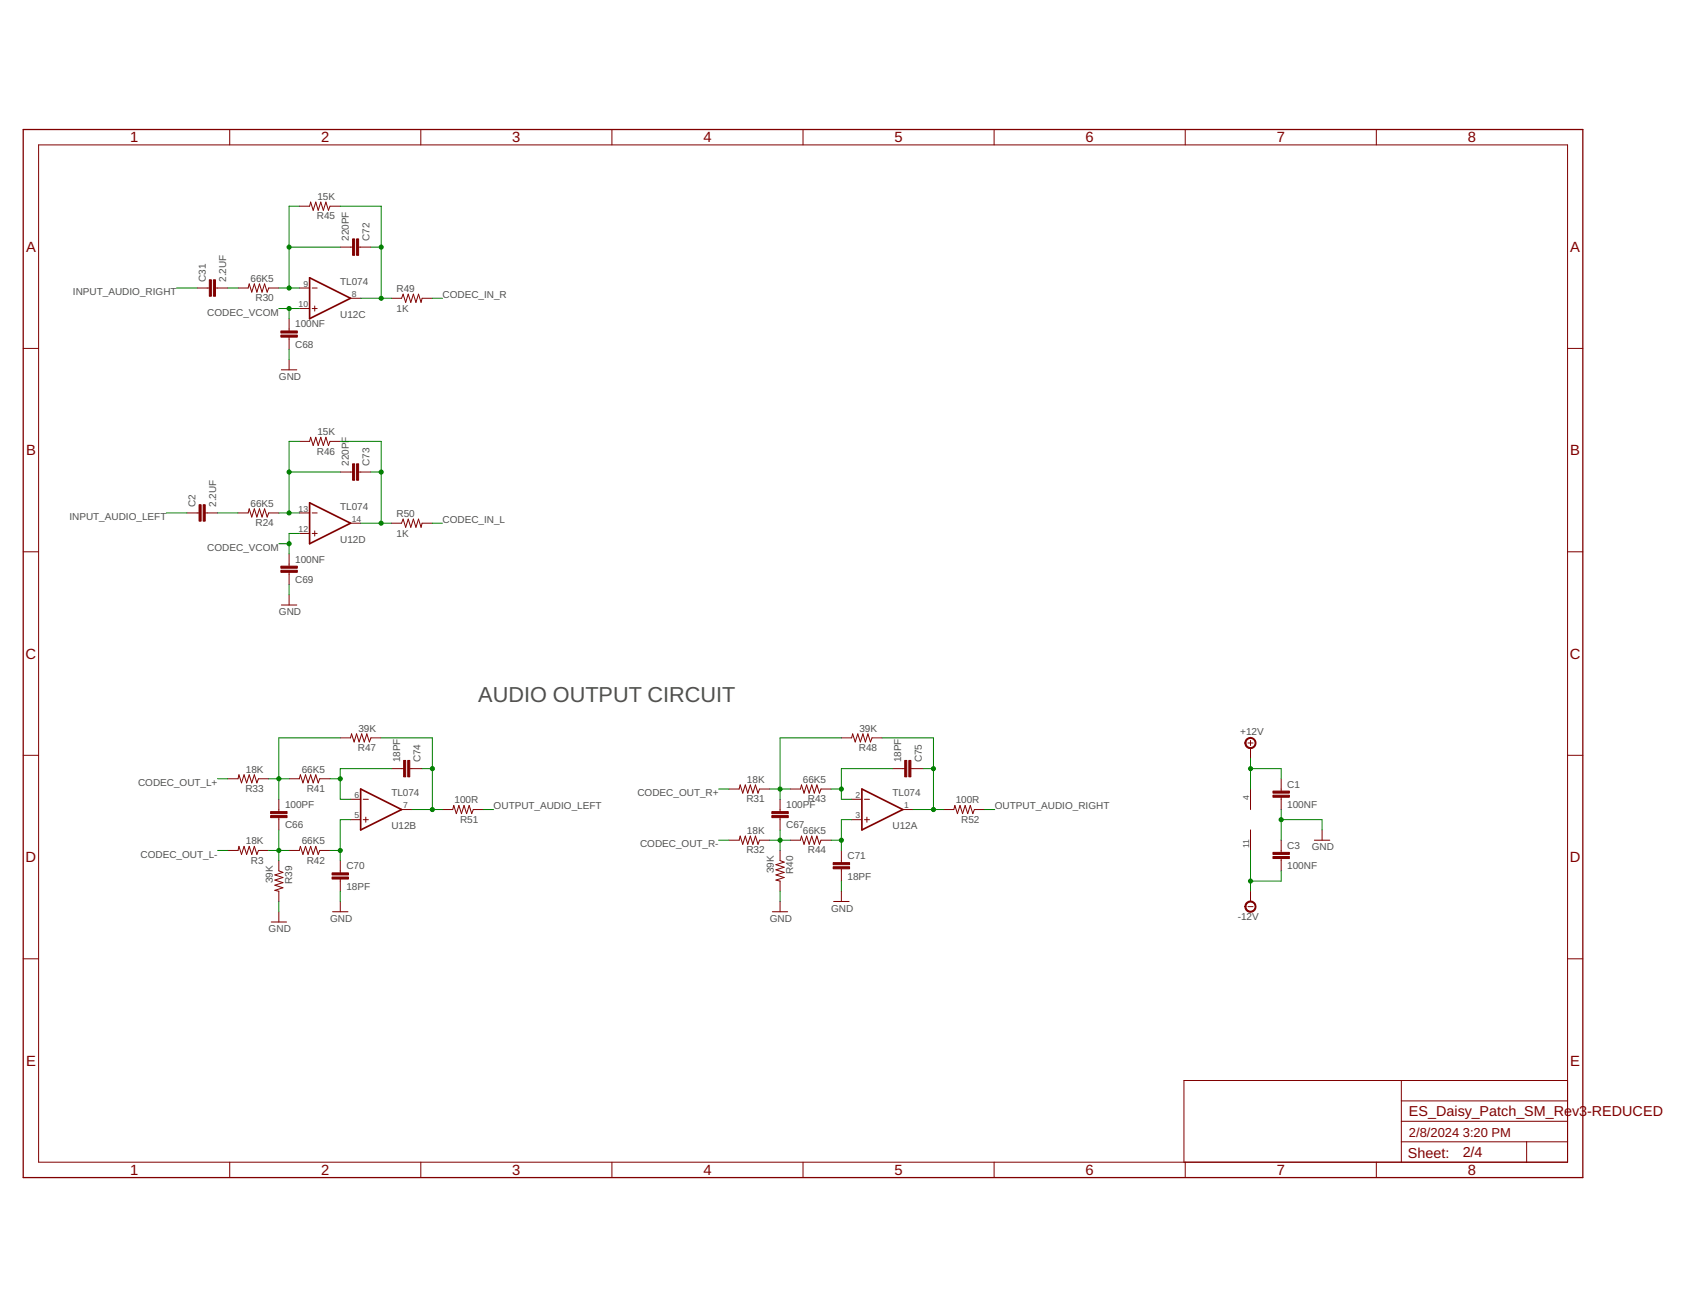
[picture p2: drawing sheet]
<svg xmlns="http://www.w3.org/2000/svg" width="279mm" height="216mm" viewBox="0 0 279 216" stroke-linecap="round" stroke-linejoin="round" font-family="sans-serif">
<g fill="none" stroke="#800000" stroke-width=".17">
<path d="M6.4 23.9h252.3v167.9h-252.3zM37.9 21.4v2.5M49.4 34h1.7l.2-.6 .4 1.3 .4-1.3 .4 1.3 .4-1.3 .5 1.3 .4-1.3 .4 1.3 .3-.7h1.7M69.4 21.4v2.5M101 21.4v2.5M132.5 21.4v2.5M164.1 21.4v2.5M195.6 21.4v2.5M227.1 21.4v2.5M3.8 57.5h2.6M32.5 47.5h2M35.6 47.5h2"/>
<path d="M39.3 47.5h1.7l.1-.6 .5 1.3 .4-1.3 .4 1.3 .4-1.3 .4 1.3 .5-1.3 .4 1.3 .2-.7h1.7M47.7 52.6v2M47.7 55.6v2.1M47.7 59.4v1.6M49.4 47.5h1.7M49.4 50.9h1.7M51.5 47.5h.8M51.5 50.9h.8M51.9 50.5v.9M56.2 40.8h2M57.8 49.2h1.7M59.2 40.8h2"/>
<path d="M64.6 49.2h1.7l.2-.6 .5 1.3 .4-1.3 .4 1.3 .4-1.3 .4 1.3 .5-1.3 .4 1.3 .2-.7h1.7M258.7 57.5h2.5M46.4 61h2.6M49.4 72.9h1.7l.2-.7 .4 1.3 .4-1.3 .4 1.3 .4-1.3 .5 1.3 .4-1.3 .4 1.3 .3-.6h1.7M56.2 77.9h2M59.2 77.9h2M3.8 91.1h2.6M30.8 84.7h2.1M33.9 84.7h2M39.3 84.7h1.7l.1-.7 .5 1.3 .4-1.3 .4 1.3 .4-1.3 .4 1.3 .5-1.3 .4 1.3 .2-.6h1.7M46.4 99.9h2.6M47.7 91.4v2.1"/>
<path d="M47.7 94.5v2M47.7 98.2v1.7M49.4 84.7h1.7M49.4 88.1h1.7M51.5 84.7h.8M51.5 88.1h.8M51.9 87.6v.9M57.8 86.4h1.7M64.6 86.4h1.7l.2-.7 .5 1.3 .4-1.3 .4 1.3 .4-1.3 .4 1.3 .5-1.3 .4 1.3 .2-.6h1.7M258.7 91.1h2.5M3.8 124.7h2.6M37.6 128.5h1.7l.1-.6 .5 1.3 .4-1.3 .4 1.3 .4-1.3 .5 1.3 .4-1.3 .4 1.3 .3-.7h1.6"/>
<path d="M46 131.9v2.1M46 135v2M47.7 128.5h1.7l.2-.6 .4 1.3 .4-1.3 .4 1.3 .5-1.3 .4 1.3 .4-1.3 .4 1.3 .3-.7h1.7M56.2 121.8h1.6l.2-.7 .4 1.4 .4-1.4 .5 1.4 .4-1.4 .4 1.4 .4-1.4 .5 1.4 .2-.7h1.7M57.8 135.3h1.7M57.8 131.9h1.7M59.9 135.3h.9M59.9 131.9h.9M60.4 134.9v.8M64.6 126.9h2M66.3 133.6h1.7M67.6 126.9h2.1"/>
<path d="M73 133.6h1.7l.2-.7 .4 1.4 .4-1.4 .5 1.4 .4-1.4 .4 1.4 .4-1.4 .5 1.4 .2-.7h1.7M120.3 130.2h1.7l.2-.6 .4 1.3 .4-1.3 .4 1.3 .4-1.3 .4 1.3 .5-1.3 .4 1.3 .2-.7h1.7M120.3 138.7h1.7l.2-.7 .4 1.4 .4-1.4 .4 1.4 .4-1.4 .4 1.4 .5-1.4 .4 1.4 .2-.7h1.7M128.7 131.9v2.1M128.7 135v2M130.4 130.2h1.7l.2-.6 .4 1.3 .4-1.3 .4 1.3 .5-1.3 .4 1.3 .4-1.3 .4 1.3 .3-.7h1.7M130.4 138.7h1.7l.2-.7 .4 1.4 .4-1.4 .4 1.4 .5-1.4 .4 1.4 .4-1.4 .4 1.4 .3-.7h1.7M138.9 121.8h1.6l.2-.7 .4 1.4 .5-1.4 .4 1.4 .4-1.4 .4 1.4 .4-1.4 .5 1.4 .2-.7h1.7M140.5 135.3h1.7M140.5 131.9h1.7M142.7 135.3h.8M142.7 131.9h.8"/>
<path d="M143.1 134.9v.8M147.3 126.9h2M149 133.6h1.7M150.3 126.9h2.1M155.7 133.6h1.7l.2-.7 .4 1.4 .4-1.4 .5 1.4 .4-1.4 .4 1.4 .4-1.4 .4 1.4 .3-.7h1.7M206 122.6h.8M206.4 122.2v.9M206.4 123.5v1.7M206.4 130.2v3.4M206.4 137v3.4M211.4 128.5v2.1M211.4 131.6v2"/>
<path d="M211.4 138.7v2M216.9 138.7h2.6M218.2 137v1.7M258.7 124.7h2.5M3.8 158.3h2.6M37.6 140.4h1.7l.1-.7 .5 1.3 .4-1.3 .4 1.3 .4-1.3 .5 1.3 .4-1.3 .4 1.3 .3-.6h1.6M44.8 152.2h2.5M46 142v1.7l.7 .3-1.3 .4 1.3 .4-1.3 .5 1.3 .4-1.3 .4 1.3 .4-1.3 .5 .6 .1v1.7M46 150.5v1.7M47.7 140.4h1.7l.2-.7 .4 1.3 .4-1.3 .4 1.3 .5-1.3 .4 1.3 .4-1.3 .4 1.3 .3-.6h1.7M54.9 150.5h2.5M56.2 142v2.1"/>
<path d="M56.2 145.1v2M56.2 148.8v1.7M127.5 150.5h2.5M128.7 140.4v1.6l.7 .3-1.3 .4 1.3 .5-1.3 .4 1.3 .4-1.3 .4 1.3 .4-1.3 .5 .6 .1v1.7M128.7 148.8v1.7M137.6 148.8h2.5M138.9 140.4v2M138.9 143.4v2M138.9 147.1v1.7M206 149.6h.8M206.4 147.1v1.7M211.4 141.7v2"/>
<path d="M258.7 158.3h2.5M231.3 178.4v13.4M258.7 178.4h-63.3v13.4M37.9 191.8v2.6M69.4 191.8v2.6M101 191.8v2.6M132.5 191.8v2.6M164.1 191.8v2.6M195.6 191.8v2.6M227.1 191.8v2.6M231.3 188.5h27.4M231.3 185.1h27.4"/>
<path d="M231.3 181.7h27.4M251.9 188.5v3.3"/>
</g>
<path d="M3.8 21.4h257.4v173h-257.4z" fill="none" stroke="#800000" stroke-width=".21"/>
<g fill="#800000" stroke="#800000" stroke-width=".17">
<path d="M210.1 131.3h2.7v.3h-2.7z"/>
<path d="M210.1 130.6h2.7v.3h-2.7z"/>
<path d="M58.2 39.4h.3v2.7h-.3z"/>
<path d="M58.8 39.4h.4v2.7h-.4z"/>
<path d="M46.4 54.6h2.7v.4h-2.7z"/>
<path d="M46.4 55.3h2.7v.3h-2.7z"/>
<path d="M35.2 46.2h.4v2.7h-.4z"/>
<path d="M34.5 46.2h.4v2.7h-.4z"/>
<path d="M58.2 76.6h.3v2.7h-.3z"/>
<path d="M58.8 76.6h.4v2.7h-.4z"/>
<path d="M46.4 93.5h2.7v.3h-2.7z"/>
<path d="M46.4 94.1h2.7v.4h-2.7z"/>
<path d="M33.5 83.3h.4v2.7h-.4z"/>
<path d="M32.9 83.3h.3v2.7h-.3z"/>
<path d="M44.7 134h2.7v.3h-2.7z"/>
<path d="M44.7 134.6h2.7v.4h-2.7z"/>
<path d="M66.6 125.5h.4v2.7h-.4z"/>
<path d="M67.3 125.5h.3v2.7h-.3z"/>
<path d="M54.8 144.8h2.7v.3h-2.7z"/>
<path d="M54.8 144.1h2.7v.3h-2.7z"/>
<path d="M127.4 134h2.7v.3h-2.7z"/>
<path d="M127.4 134.6h2.7v.4h-2.7z"/>
<path d="M149.3 125.5h.3v2.7h-.3z"/>
<path d="M150 125.5h.3v2.7h-.3z"/>
<path d="M137.5 143.1h2.7v.3h-2.7z"/>
<path d="M137.5 142.4h2.7v.3h-2.7z"/>
<path d="M210.1 141.4h2.7v.3h-2.7z"/>
<path d="M210.1 140.7h2.7v.3h-2.7z"/>
</g>
<path d="M51.1 45.8l6.7 3.4-6.7 3.4zM51.1 83l6.7 3.4-6.7 3.3zM59.5 130.2l6.8 3.4-6.8 3.4zM142.2 130.2l6.8 3.4-6.8 3.4z" fill="none" stroke="#800000" stroke-width=".28"/>
<g fill="#800000" stroke="#800000" stroke-width=".17">
<path d="M205.6 122.1a.92 .92 0 0 1 1.5 0 .92 .92 0 0 1-.4 1.4 .92 .92 0 0 1-1.3-.9h.2a.76 .76 0 0 1 1.1-.7 .76 .76 0 0 1 .2 1.3 .76 .76 0 0 1-1.2-.3l-.1-.3h-.2z" fill-rule="evenodd"/>
<path d="M205.6 149.1a.93 .93 0 0 1 1.5 0 .93 .93 0 0 1-.4 1.4 .93 .93 0 0 1-1.3-.9h.2a.76 .76 0 0 1 1.1-.7 .76 .76 0 0 1 .2 1.3 .76 .76 0 0 1-1.2-.3l-.1-.3h-.2z" fill-rule="evenodd"/>
</g>
<g fill="none" stroke="#008000" stroke-width=".17">
<path d="M49.4 34h-1.7v13.5M56.2 34h6.7v15.2M29.1 47.5h3.4M37.6 47.5h1.7M46 50.9h3.4M46 47.5h3.4M47.7 50.9v1.7M47.7 57.7v1.7M47.7 40.8h8.5M59.5 49.2h5.1M61.2 40.8h1.7M71.4 49.2h1.6"/>
<path d="M47.7 77.9h8.5M49.4 72.9h-1.7v11.8M56.2 72.9h6.7v13.5M61.2 77.9h1.7M27.5 84.7h3.3M35.9 84.7h3.4M46 89.7h1.7M46 84.7h3.4M47.7 96.5v1.7M49.4 88.1h-1.7v3.3M59.5 86.4h5.1M71.4 86.4h1.6"/>
<path d="M35.9 128.5h1.7M44.3 128.5h3.4M46 137v5M54.5 128.5h1.7M56.2 121.8h-10.2v10.1M57.8 135.3h-1.6v6.7M62.9 121.8h8.5v11.8M64.6 126.9h-8.4v5h1.6M68 133.6h5M69.7 126.9h1.7M79.8 133.6h1.7M118.6 130.2h1.7"/>
<path d="M118.6 138.7h1.7M127 130.2h3.4M127 138.7h3.4M128.7 137v3.4M137.2 130.2h1.7M137.2 138.7h1.7M138.9 121.8h-10.2v10.1M140.5 135.3h-1.6v5.1M145.6 121.8h8.5v11.8M147.3 126.9h-8.4v5h1.6M150.7 133.6h5M152.4 126.9h1.7"/>
<path d="M162.5 133.6h1.7M206.4 126.9h5v1.6M206.4 125.2v5M211.4 133.6v5.1M211.4 135.3h6.8v1.7M35.9 140.4h1.7M44.3 140.4h3.4M46 148.8v1.7M54.5 140.4h1.7M56.2 147.1v1.7M128.7 147.1v1.7M138.9 145.4v1.7"/>
<path d="M206.4 140.4v6.7M211.4 143.7v1.7h-5"/>
</g>
<g fill="#008000" stroke="#008000" stroke-width=".17">
<circle cx="211.4" cy="135.3" r=".34"/>
<circle cx="47.7" cy="50.9" r=".34"/>
<circle cx="47.7" cy="89.7" r=".34"/>
<circle cx="62.9" cy="49.2" r=".34"/>
<circle cx="62.9" cy="40.8" r=".34"/>
<circle cx="47.7" cy="47.5" r=".34"/>
<circle cx="47.7" cy="40.8" r=".34"/>
<circle cx="62.9" cy="86.4" r=".34"/>
<circle cx="62.9" cy="77.9" r=".34"/>
<circle cx="47.7" cy="84.7" r=".34"/>
<circle cx="47.7" cy="77.9" r=".34"/>
<circle cx="56.2" cy="128.5" r=".34"/>
<circle cx="56.2" cy="140.4" r=".34"/>
<circle cx="46" cy="140.4" r=".34"/>
<circle cx="46" cy="128.5" r=".34"/>
<circle cx="71.4" cy="126.9" r=".34"/>
<circle cx="71.4" cy="133.6" r=".34"/>
<circle cx="138.9" cy="130.2" r=".34"/>
<circle cx="138.9" cy="138.7" r=".34"/>
<circle cx="128.7" cy="138.7" r=".34"/>
<circle cx="128.7" cy="130.2" r=".34"/>
<circle cx="154.1" cy="126.9" r=".34"/>
<circle cx="154.1" cy="133.6" r=".34"/>
<circle cx="206.4" cy="145.4" r=".34"/>
<circle cx="206.4" cy="126.9" r=".34"/>
</g>
<text font-size="3.6" fill="#505050" x="78.9" y="115.9">AUDIO OUTPUT CIRCUIT</text>
<g font-size="2.4" fill="#800000">
<text x="21.5" y="23.5">1</text>
<text x="53" y="23.5">2</text>
<text x="84.5" y="23.5">3</text>
<text x="116.1" y="23.5">4</text>
<text x="147.6" y="23.5">5</text>
<text x="179.2" y="23.5">6</text>
<text x="210.7" y="23.5">7</text>
<text x="242.2" y="23.5">8</text>
<text x="4.3" y="41.6">A</text>
<text x="259.2" y="41.6">A</text>
<text x="4.3" y="75.2">B</text>
<text x="259.2" y="75.2">B</text>
<text x="4.2" y="108.7">C</text>
<text x="259.1" y="108.7">C</text>
<text x="4.2" y="142.3">D</text>
<text x="259.1" y="142.3">D</text>
<text x="4.3" y="175.9">E</text>
<text x="259.2" y="175.9">E</text>
<text x="232.5" y="184.2">ES_Daisy_Patch_SM_Rev3</text>
<text x="261.9" y="184.2">-REDUCED</text>
<text x="232.4" y="191.1">Sheet:</text>
<text x="241.4" y="191">2/4</text>
<text x="21.5" y="194">1</text>
<text x="53" y="194">2</text>
<text x="84.5" y="194">3</text>
<text x="116.1" y="194">4</text>
<text x="147.6" y="194">5</text>
<text x="179.2" y="194">6</text>
<text x="210.7" y="194">7</text>
<text x="242.2" y="194">8</text>
</g>
<g font-size="2.1" fill="#800000">
<text x="232.5" y="187.6">2/8/2024</text>
<text x="241.4" y="187.6">3:20 PM</text>
</g>
<g font-size="1.7" fill="#505050">
<text x="52.4" y="33">15K</text>
<text x="52.3" y="36.2">R45</text>
<text x="57.6" y="39.8" transform="rotate(-90 57.6 39.8)">220PF</text>
<text x="61" y="39.8" transform="rotate(-90 61 39.8)">C72</text>
<text x="34" y="46.5" transform="rotate(-90 34 46.5)">C31</text>
<text x="37.3" y="46.5" transform="rotate(-90 37.3 46.5)">2.2UF</text>
<text x="41.4" y="46.5">66K5</text>
<text x="56.2" y="47">TL074</text>
<text x="12" y="48.7">INPUT_AUDIO_RIGHT</text>
<text x="34.2" y="52.1">CODEC_VCOM</text>
<text x="42.2" y="49.7">R30</text>
<text x="56.2" y="52.5">U12C</text>
<text x="65.4" y="51.4">1K</text>
<text x="65.4" y="48.2">R49</text>
<text x="73" y="49.2">CODEC_IN_R</text>
<text x="48.7" y="54">100NF</text>
<text x="48.7" y="57.4">C68</text>
<text x="46" y="62.7">GND</text>
<text x="52.4" y="71.9">15K</text>
<text x="52.3" y="75">R46</text>
<text x="57.6" y="76.9" transform="rotate(-90 57.6 76.9)">220PF</text>
<text x="61" y="76.9" transform="rotate(-90 61 76.9)">C73</text>
<text x="32.3" y="83.7" transform="rotate(-90 32.3 83.7)">C2</text>
<text x="35.7" y="83.7" transform="rotate(-90 35.7 83.7)">2.2UF</text>
<text x="41.4" y="83.7">66K5</text>
<text x="11.5" y="85.9">INPUT_AUDIO_LEFT</text>
<text x="42.2" y="86.9">R24</text>
<text x="56.2" y="84.2">TL074</text>
<text x="56.2" y="89.7">U12D</text>
<text x="65.4" y="88.6">1K</text>
<text x="65.4" y="85.4">R50</text>
<text x="73" y="86.4">CODEC_IN_L</text>
<text x="34.2" y="90.9">CODEC_VCOM</text>
<text x="48.7" y="92.9">100NF</text>
<text x="46" y="101.6">GND</text>
<text x="48.7" y="96.2">C69</text>
<text x="59.1" y="124">R47</text>
<text x="59.1" y="120.8">39K</text>
<text x="66" y="125.9" transform="rotate(-90 66 125.9)">18PF</text>
<text x="69.4" y="125.9" transform="rotate(-90 69.4 125.9)">C74</text>
<text x="141.8" y="124">R48</text>
<text x="141.8" y="120.8">39K</text>
<text x="148.7" y="125.9" transform="rotate(-90 148.7 125.9)">18PF</text>
<text x="152.1" y="125.9" transform="rotate(-90 152.1 125.9)">C75</text>
<text x="204.7" y="121.4">+12V</text>
<text x="22.8" y="129.7">CODEC_OUT_L+</text>
<text x="40.5" y="130.7">R33</text>
<text x="40.6" y="127.5">18K</text>
<text x="49.8" y="127.5">66K5</text>
<text x="50.6" y="130.7">R41</text>
<text x="64.6" y="131.4">TL074</text>
<text x="105.2" y="131.4">CODEC_OUT_R+</text>
<text x="123.3" y="129.2">18K</text>
<text x="132.5" y="129.2">66K5</text>
<text x="147.3" y="131.4">TL074</text>
<text x="212.4" y="130">C1</text>
<text x="47" y="133.4">100PF</text>
<text x="47" y="136.7">C66</text>
<text x="64.6" y="136.9">U12B</text>
<text x="75" y="132.6">100R</text>
<text x="75.9" y="135.8">R51</text>
<text x="81.5" y="133.6">OUTPUT_AUDIO_LEFT</text>
<text x="123.2" y="132.4">R31</text>
<text x="123.3" y="137.7">18K</text>
<text x="129.7" y="133.4">100PF</text>
<text x="129.7" y="136.7">C67</text>
<text x="132.5" y="137.7">66K5</text>
<text x="133.3" y="132.4">R43</text>
<text x="147.3" y="136.9">U12A</text>
<text x="157.7" y="132.6">100R</text>
<text x="158.6" y="135.8">R52</text>
<text x="164.2" y="133.6">OUTPUT_AUDIO_RIGHT</text>
<text x="212.4" y="133.4">100NF</text>
<text x="23.2" y="141.6">CODEC_OUT_L-</text>
<text x="40.6" y="139.4">18K</text>
<text x="41.4" y="142.5">R3</text>
<text x="49.8" y="139.4">66K5</text>
<text x="50.6" y="142.5">R42</text>
<text x="57.2" y="143.5">C70</text>
<text x="105.6" y="139.9">CODEC_OUT_R-</text>
<text x="123.2" y="140.9">R32</text>
<text x="133.3" y="140.9">R44</text>
<text x="139.9" y="141.8">C71</text>
<text x="212.4" y="143.5">100NF</text>
<text x="212.4" y="140.1">C3</text>
<text x="216.5" y="140.4">GND</text>
<text x="45" y="145.8" transform="rotate(-90 45 145.8)">39K</text>
<text x="48.2" y="145.9" transform="rotate(-90 48.2 145.9)">R39</text>
<text x="57.2" y="146.9">18PF</text>
<text x="127.7" y="144.1" transform="rotate(-90 127.7 144.1)">39K</text>
<text x="130.9" y="144.2" transform="rotate(-90 130.9 144.2)">R40</text>
<text x="139.9" y="145.2">18PF</text>
<text x="44.3" y="153.9">GND</text>
<text x="54.5" y="152.2">GND</text>
<text x="127" y="152.2">GND</text>
<text x="137.2" y="150.5">GND</text>
<text x="204.3" y="151.9">-12V</text>
</g>
<g font-size="1.4" fill="#505050">
<text x="50.1" y="47.3">9</text>
<text x="49.3" y="50.7">10</text>
<text x="58.1" y="49">8</text>
<text x="49.3" y="87.8">12</text>
<text x="49.3" y="84.4">13</text>
<text x="58.1" y="86.1">14</text>
<text x="58.5" y="131.7">6</text>
<text x="141.2" y="131.7">2</text>
<text x="58.5" y="135.1">5</text>
<text x="66.5" y="133.4">7</text>
<text x="141.2" y="135.1">3</text>
<text x="149.2" y="133.4">1</text>
<text x="206.1" y="132.1" transform="rotate(-90 206.1 132.1)">4</text>
<text x="206.1" y="140" transform="rotate(-90 206.1 140)">11</text>
</g>
</svg>
